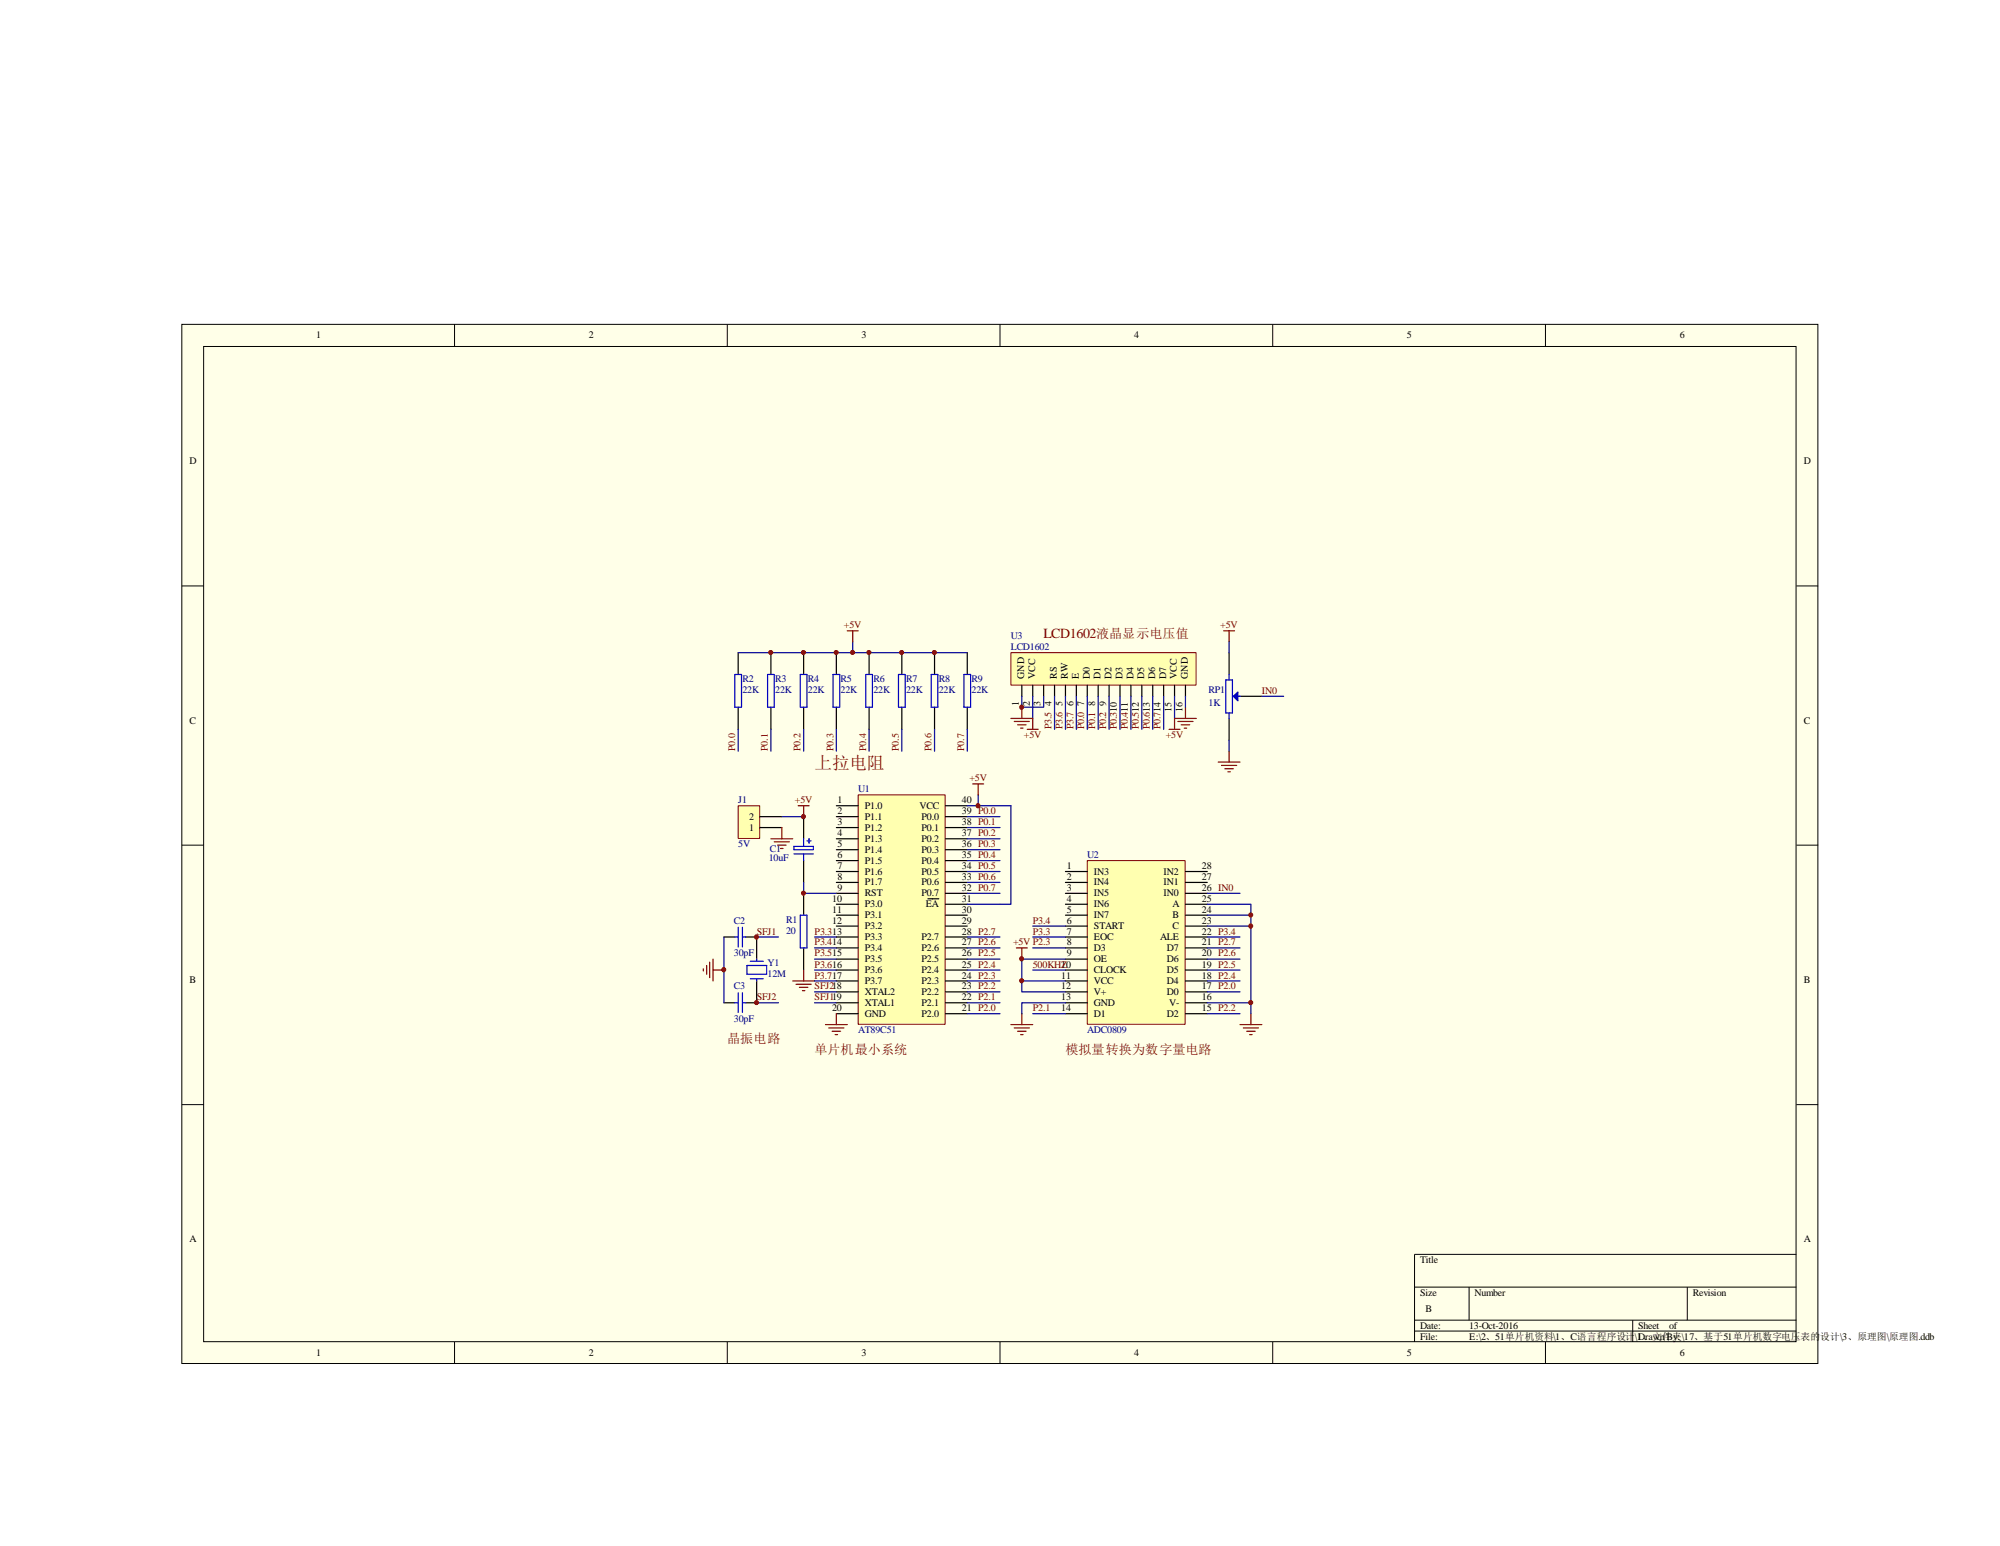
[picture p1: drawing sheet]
<svg xmlns="http://www.w3.org/2000/svg" width="279mm" height="216mm" viewBox="0 0 279 216" stroke-linecap="round" stroke-linejoin="round" font-family="sans-serif">
<path d="M25.4 45.3h228.6v145.1h-228.6z" fill="#ffffe8"/>
<g fill="none" stroke="#000" stroke-width=".14">
<path d="M25.4 45.3h228.6v145.1h-228.6zM28.4 48.4h222.5v139h-222.5zM63.5 45.3v3.1M101.6 45.3v3.1M139.7 45.3v3.1M177.8 45.3v3.1M215.9 45.3v3.1M25.4 81.8h3M251 81.8h3M25.4 118h3M251 118h3M25.4 154.3h3"/>
<path d="M251 154.3h3M197.6 179.7h53.4M205.2 179.7v4.7M235.7 179.7v4.7M251 175.2h-53.4v12.2M63.5 187.4v3.1M101.6 187.4v3.1M139.7 187.4v3.1M177.8 187.4v3.1M197.6 184.4h53.4M197.6 185.9h53.4M215.9 187.4v3.1"/>
<path d="M228.1 184.4v3"/>
</g>
<path d="M112.3 114v3.1M112.3 120.2v3M112.3 124.8v3M112.3 132.4v3.1" fill="none" stroke="#000" stroke-width=".17"/>
<path d="M110.9 118.2h2.7v.5h-2.7zM110.9 119.3h2.7M112.3 117.1v1.1M112.3 119.3v.9M112.7 117.4h.6M113 117.1v.6M111.8 127.8h.9v4.6h-.9z" fill="none" stroke="#00f" stroke-width=".17"/>
<path d="M111.5 112.5h1.5M112.3 112.5v1.5M110.7 137h3.1M111.2 137.5h2.1M111.7 137.9h1.2M112.1 138.3h.3M112.3 135.5v1.5" fill="none" stroke="#800000" stroke-width=".17"/>
<path d="M119.9 111h12.1v32h-12.1z" fill="#ffffb0"/>
<path d="M119.9 111h12.1v32h-12.1z" fill="none" stroke="#800000" stroke-width=".14"/>
<g fill="none" stroke="#000" stroke-width=".17">
<path d="M103.1 91.1v3.1M103.1 98.8v3.1M107.7 91.1v3.1M107.7 98.8v3.1M112.3 91.1v3.1M112.3 98.8v3.1M116.8 91.1v3.1M116.8 98.8v3.1M121.4 91.1v3.1M121.4 98.8v3.1M126 91.1v3.1M126 98.8v3.1"/>
<path d="M130.6 91.1v3.1M130.6 98.8v3.1M135.1 91.1v3.1M135.1 98.8v3.1M116.8 112.5h3.1M116.8 114h3.1M116.8 115.6h3.1M116.8 117.1h3.1M116.8 118.7h3.1M132.1 112.5h3M132.1 114h3M132.1 115.6h3"/>
<path d="M132.1 117.1h3M132.1 118.7h3M101.1 130.9h1.6M104.2 130.9h1.5v3M105.7 137v3h-1.5M116.8 120.2h3.1M116.8 121.7h3.1M116.8 123.2h3.1M116.8 124.8h3.1M116.8 126.3h3.1M116.8 127.8h3.1M116.8 129.3h3.1"/>
<path d="M116.8 130.9h3.1M116.8 132.4h3.1M116.8 133.9h3.1M116.8 135.5h3.1M116.8 137h3.1M116.8 138.5h3.1M129.6 125.5h1.5M132.1 120.2h3M132.1 121.7h3M132.1 123.2h3M132.1 124.8h3M132.1 126.3h3"/>
<path d="M132.1 127.8h3M132.1 129.3h3M132.1 130.9h3M132.1 132.4h3M132.1 133.9h3M132.1 135.5h3M132.1 137h3M132.1 138.5h3M101.1 140h1.6M116.8 140h3.1M116.8 141.6h3.1M132.1 140h3"/>
<path d="M132.1 141.6h3"/>
</g>
<g fill="none" stroke="#000080" stroke-width=".17">
<path d="M103.1 91.1h32M119.1 89.6v1.5M103.1 101.9v3M107.7 101.9v3M112.3 101.9v3M116.8 101.9v3M121.4 101.9v3M126 101.9v3M130.6 101.9v3M135.1 114h4.6M135.1 115.6h4.6M135.1 117.1h4.6"/>
<path d="M135.1 118.7h4.6M135.1 101.9v3M136.7 111v1.5h-1.6M141.2 112.5v13.8h-1.5M101.1 130.9v9.1M105.7 130.9h3.1M112.3 123.2v1.6h4.5M113.8 138.5h3M135.1 130.9h4.6M135.1 124.8h4.6M135.1 133.9h4.6M135.1 120.2h4.6"/>
<path d="M135.1 121.7h4.6M135.1 123.2h4.6M135.1 132.4h4.6M105.7 140h3.1M113.8 140h3"/>
</g>
<g fill="none" stroke="#800000" stroke-width=".17">
<path d="M118.4 88.1h1.5M119.1 88.1v1.5M135.9 109.5h1.5M136.7 109.5v1.5M98.3 135.3v.3M98.7 134.8v1.3M99.1 134.4v2.1M99.6 133.9v3.1M99.6 135.5h1.5M115.3 143.1h3.1M115.8 143.6h2.1M116.2 144h1.2"/>
<path d="M116.7 144.5h.3M116.8 141.6v1.5"/>
</g>
<g fill="none" stroke="#00f" stroke-width=".17">
<path d="M102.7 94.2h.9v4.6h-.9zM107.2 94.2h1v4.6h-1zM111.8 94.2h.9v4.6h-.9zM116.4 94.2h.9v4.6h-.9zM120.9 94.2h1v4.6h-1zM125.5 94.2h.9v4.6h-.9zM130.1 94.2h.9v4.6h-.9zM134.7 94.2h.9v4.6h-.9zM102.7 130.9h.4M103.1 129.5v2.7M103.1 138.6v2.8M103.7 130.9h.5"/>
<path d="M103.7 129.5v2.7M103.7 138.6v2.8M104.4 134.8h2.7v1.3h-2.7zM104.8 134.2h1.8M104.8 136.7h1.8M105.7 133.9v.3M105.7 136.7v.3M102.7 140h.4M103.7 140h.5"/>
</g>
<path d="M141.3 91.2h25.8v4.5h-25.8z" fill="#ffffb0"/>
<path d="M141.2 91.1h25.9v4.6h-25.9z" fill="none" stroke="#800000" stroke-width=".14"/>
<g fill="none" stroke="#000" stroke-width=".17">
<path d="M142.7 95.7v1.5M144.3 95.7v1.5M145.8 95.7v1.5M147.3 95.7v1.5M148.8 95.7v1.5M150.4 95.7v1.5M151.9 95.7v1.5M153.4 95.7v1.5M154.9 95.7v1.5M156.5 95.7v1.5M158 95.7v1.5M159.5 95.7v1.5"/>
<path d="M161 95.7v1.5M162.6 95.7v1.5M164.1 95.7v1.5M165.6 95.7v1.5"/>
</g>
<path d="M142.7 98.8v1.5M165.6 98.8v1.5M141.2 100.3h3.1v1.6M141.7 100.8h2.1M142.2 101.2h1.1M142.6 101.7h.3M143.5 101.9h1.5M163.3 101.9h1.5M164.5 100.8h2.2M165 101.2h1.2M165.4 101.7h.4M167.1 100.3h-3v1.6" fill="none" stroke="#800000" stroke-width=".17"/>
<g fill="none" stroke="#000080" stroke-width=".17">
<path d="M142.7 97.2v1.6M144.3 97.2v3.1M147.3 97.2v4.7M148.8 97.2v4.7M150.4 97.2v4.7M151.9 97.2v4.7M153.4 97.2v4.7M154.9 97.2v4.7M156.5 97.2v4.7M158 97.2v4.7M159.5 97.2v4.7M161 97.2v4.7"/>
<path d="M162.6 97.2v4.7M164.1 97.2v3.1M165.6 97.2v1.6M113.8 132.4h3M113.8 135.5h3M113.8 133.9h3M113.8 130.9h3"/>
</g>
<path d="M151.9 120.2h13.7v22.8h-13.7z" fill="#ffffb0"/>
<path d="M151.9 120.2h13.7v22.8h-13.7z" fill="none" stroke="#800000" stroke-width=".14"/>
<g fill="none" stroke="#000" stroke-width=".17">
<path d="M171.7 91.1v3.1M173.2 97.2h3.1M171.7 100.3v3.1M148.8 121.7h3.1M148.8 123.2h3.1M148.8 124.8h3.1M148.8 126.3h3.1M148.8 127.8h3.1M148.8 129.3h3.1M148.8 130.9h3.1M148.8 132.4h3.1M148.8 133.9h3.1"/>
<path d="M148.8 135.5h3.1M148.8 137h3.1M148.8 138.5h3.1M165.6 121.7h3.1M165.6 123.2h3.1M165.6 124.8h3.1M165.6 126.3h3.1M165.6 127.8h3.1M165.6 129.3h3.1M165.6 130.9h3.1M165.6 132.4h3.1M165.6 133.9h3.1"/>
<path d="M165.6 135.5h3.1M165.6 137h3.1M165.6 138.5h3.1M148.8 140h3.1M148.8 141.6h3.1M165.6 140h3.1M165.6 141.6h3.1"/>
</g>
<g fill="none" stroke="#000080" stroke-width=".17">
<path d="M145.8 97.2v1.6h-3.1M171.7 89.6v1.5M176.3 97.2h3M171.7 103.4v1.5M142.7 133.9v4.6h6.1M142.7 137h6.1M144.3 130.9h4.5M144.3 132.4h4.5M144.3 135.5h4.5M144.3 129.3h4.5M168.7 126.3h6.1v15.3M168.7 124.8h4.5"/>
<path d="M168.7 130.9h4.5M168.7 132.4h4.5M168.7 133.9h4.5M168.7 135.5h4.5M168.7 137h4.5M168.7 138.5h4.5M168.7 129.3h6.1M168.7 127.8h6.1M144.3 141.6h4.5M148.8 140h-6.1v1.6M168.7 141.6h4.5M168.7 140h6.1"/>
</g>
<g fill="none" stroke="#800000" stroke-width=".17">
<path d="M170.9 88.1h1.6M171.7 88.1v1.5M170.2 106.4h3M170.6 106.9h2.2M171.1 107.4h1.2M171.5 107.8h.4M171.7 104.9v1.5M142 132.4h1.5M142.7 132.4v1.5M141.2 143.1h3.1M141.7 143.6h2.1M142.2 144h1.1"/>
<path d="M142.6 144.5h.3M142.7 141.6v1.5M173.2 143.1h3.1M173.7 143.6h2.1M174.2 144h1.1M174.6 144.5h.3M174.8 141.6v1.5"/>
</g>
<path d="M171.2 95h1v4.6h-1zM171.7 94.2v.8M171.7 99.6v.7M172.2 97.2h1" fill="none" stroke="#00f" stroke-width=".17"/>
<path d="M172.3 97.2l.6-.6v1.3z" fill-rule="evenodd" fill="#00f" stroke="#00f" stroke-width=".17"/>
<g fill="#800000" stroke="#800000" stroke-width=".14">
<circle cx="101.1" cy="135.4" r=".29"/>
<circle cx="142.7" cy="98.8" r=".29"/>
<circle cx="174.7" cy="140" r=".29"/>
<circle cx="174.7" cy="129.3" r=".29"/>
<circle cx="174.7" cy="127.8" r=".29"/>
</g>
<path d="M103.2 112.6h2.9v4.5h-2.9z" fill="#ffffb0"/>
<path d="M103.1 112.5h3v4.6h-3z" fill="none" stroke="#800000" stroke-width=".14"/>
<path d="M106.2 115.6h3M106.2 114h3" fill="none" stroke="#000" stroke-width=".17"/>
<path d="M107.7 117.1h3M108.2 117.6h2.1M108.6 118h1.2M109.1 118.5h.3M109.2 115.6v1.5" fill="none" stroke="#800000" stroke-width=".17"/>
<path d="M109.2 114h3.1M136.7 112.5h4.5M113.8 137h3M135.1 137h4.6M135.1 135.5h4.6M135.1 138.5h4.6M135.1 126.3h4.6M142.7 133.9h6.1M135.1 140h4.6M135.1 141.6h4.6" fill="none" stroke="#000080" stroke-width=".17"/>
<g fill="#800000" stroke="#800000" stroke-width=".14">
<circle cx="142.7" cy="137" r=".29"/>
<circle cx="142.7" cy="133.9" r=".29"/>
<circle cx="112.2" cy="124.7" r=".29"/>
<circle cx="105.7" cy="130.8" r=".29"/>
<circle cx="105.7" cy="140" r=".29"/>
<circle cx="112.2" cy="114" r=".29"/>
<circle cx="107.7" cy="91.1" r=".29"/>
<circle cx="112.2" cy="91.1" r=".29"/>
<circle cx="116.8" cy="91.1" r=".29"/>
<circle cx="121.4" cy="91.1" r=".29"/>
<circle cx="126" cy="91.1" r=".29"/>
<circle cx="130.5" cy="91.1" r=".29"/>
<circle cx="119.1" cy="91.1" r=".29"/>
<circle cx="136.6" cy="112.5" r=".29"/>
</g>
<text font-size="2.5" fill="#800000" x="113.8" y="107.4">上拉电阻</text>
<text font-size="1.9" fill="#800000" x="145.8" y="89.2">LCD1602液晶显示电压值</text>
<g font-size="1.8" fill="#800000">
<text x="101.6" y="145.7">晶振电路</text>
<text x="113.8" y="147.2">单片机最小系统</text>
<text x="148.8" y="147.2">模拟量转换为数字量电路</text>
</g>
<g font-size="1.4">
<text x="44.2" y="47.2">1</text>
<text x="82.3" y="47.2">2</text>
<text x="120.4" y="47.2">3</text>
<text x="158.5" y="47.2">4</text>
<text x="196.6" y="47.2">5</text>
<text x="234.7" y="47.2">6</text>
<text x="26.5" y="64.8">D</text>
<text x="252" y="64.8">D</text>
<text x="143.1" y="94.8" transform="rotate(-90 143.1 94.8)">GND</text>
<text x="144.6" y="94.8" transform="rotate(-90 144.6 94.8)">VCC</text>
<text x="147.7" y="94.8" transform="rotate(-90 147.7 94.8)">RS</text>
<text x="149.2" y="94.8" transform="rotate(-90 149.2 94.8)">RW</text>
<text x="150.7" y="94.8" transform="rotate(-90 150.7 94.8)">E</text>
<text x="152.2" y="94.8" transform="rotate(-90 152.2 94.8)">D0</text>
<text x="153.8" y="94.8" transform="rotate(-90 153.8 94.8)">D1</text>
<text x="155.3" y="94.8" transform="rotate(-90 155.3 94.8)">D2</text>
<text x="156.8" y="94.8" transform="rotate(-90 156.8 94.8)">D3</text>
<text x="158.3" y="94.8" transform="rotate(-90 158.3 94.8)">D4</text>
<text x="159.9" y="94.8" transform="rotate(-90 159.9 94.8)">D5</text>
<text x="161.4" y="94.8" transform="rotate(-90 161.4 94.8)">D6</text>
<text x="162.9" y="94.8" transform="rotate(-90 162.9 94.8)">D7</text>
<text x="164.4" y="94.8" transform="rotate(-90 164.4 94.8)">VCC</text>
<text x="165.9" y="94.8" transform="rotate(-90 165.9 94.8)">GND</text>
<text x="26.5" y="101">C</text>
<text x="142.3" y="98.6" transform="rotate(-90 142.3 98.6)">1</text>
<text x="143.8" y="98.6" transform="rotate(-90 143.8 98.6)">2</text>
<text x="145.4" y="98.6" transform="rotate(-90 145.4 98.6)">3</text>
<text x="146.9" y="98.6" transform="rotate(-90 146.9 98.6)">4</text>
<text x="148.4" y="98.6" transform="rotate(-90 148.4 98.6)">5</text>
<text x="149.9" y="98.6" transform="rotate(-90 149.9 98.6)">6</text>
<text x="151.5" y="98.6" transform="rotate(-90 151.5 98.6)">7</text>
<text x="153" y="98.6" transform="rotate(-90 153 98.6)">8</text>
<text x="154.5" y="98.6" transform="rotate(-90 154.5 98.6)">9</text>
<text x="163.7" y="99.4" transform="rotate(-90 163.7 99.4)">15</text>
<text x="165.2" y="99.4" transform="rotate(-90 165.2 99.4)">16</text>
<text x="252" y="101">C</text>
<text x="117" y="112.2">1</text>
<text x="117" y="113.7">2</text>
<text x="120.8" y="112.9">P1.0</text>
<text x="128.4" y="112.9">VCC</text>
<text x="134.4" y="112.2">40</text>
<text x="134.4" y="113.7">39 P0.0</text>
<text x="104.6" y="116">1</text>
<text x="104.6" y="114.5">2</text>
<text x="117" y="115.2">3</text>
<text x="117" y="116.8">4</text>
<text x="117" y="118.3">5</text>
<text x="117" y="119.8">6</text>
<text x="120.8" y="114.5">P1.1</text>
<text x="120.8" y="116">P1.2</text>
<text x="120.8" y="117.6">P1.3</text>
<text x="120.8" y="119.1">P1.4</text>
<text x="128.7" y="119.1">P0.3</text>
<text x="128.7" y="117.6">P0.2</text>
<text x="128.7" y="116">P0.1</text>
<text x="128.7" y="114.5">P0.0</text>
<text x="134.4" y="119.8">35 P0.4</text>
<text x="134.4" y="118.3">36 P0.3</text>
<text x="134.4" y="116.8">37 P0.2</text>
<text x="134.4" y="115.2">38 P0.1</text>
<text x="116.2" y="125.9">10</text>
<text x="117" y="121.4">7</text>
<text x="117" y="122.9">8</text>
<text x="117" y="124.4">9</text>
<text x="120.8" y="120.6">P1.5</text>
<text x="120.8" y="122.1">P1.6</text>
<text x="120.8" y="123.7">P1.7</text>
<text x="120.8" y="125.2">RST</text>
<text x="128.7" y="125.2">P0.7</text>
<text x="128.7" y="123.7">P0.6</text>
<text x="128.7" y="122.1">P0.5</text>
<text x="128.7" y="120.6">P0.4</text>
<text x="134.4" y="125.9">31</text>
<text x="134.4" y="124.4">32 P0.7</text>
<text x="134.4" y="122.9">33 P0.6</text>
<text x="134.4" y="121.4">34 P0.5</text>
<text x="149" y="121.4">1</text>
<text x="149" y="122.9">2</text>
<text x="149" y="124.4">3</text>
<text x="149" y="125.9">4</text>
<text x="152.8" y="122.1">IN3</text>
<text x="152.8" y="123.7">IN4</text>
<text x="152.8" y="125.2">IN5</text>
<text x="162.6" y="125.2">IN0</text>
<text x="162.6" y="123.7">IN1</text>
<text x="162.6" y="122.1">IN2</text>
<text x="167.9" y="124.4">26 IN0</text>
<text x="167.9" y="122.9">27</text>
<text x="167.9" y="121.4">28</text>
<text x="167.9" y="125.9">25</text>
<text x="116.2" y="127.5">11</text>
<text x="116.2" y="129">12</text>
<text x="120.8" y="126.7">P3.0</text>
<text x="120.8" y="128.2">P3.1</text>
<text x="120.8" y="129.8">P3.2</text>
<text x="120.8" y="131.3">P3.3</text>
<text x="128.7" y="131.3">P2.7</text>
<text x="129.3" y="126.7">EA</text>
<text x="134.4" y="130.5">28 P2.7</text>
<text x="134.4" y="129">29</text>
<text x="134.4" y="127.5">30</text>
<text x="149" y="127.5">5</text>
<text x="149" y="129">6</text>
<text x="149" y="130.5">7</text>
<text x="152.8" y="126.7">IN6</text>
<text x="152.8" y="128.2">IN7</text>
<text x="152.8" y="129.8">START</text>
<text x="152.8" y="131.3">EOC</text>
<text x="162.1" y="131.3">ALE</text>
<text x="163.8" y="129.8">C</text>
<text x="163.8" y="128.2">B</text>
<text x="163.8" y="126.7">A</text>
<text x="167.9" y="130.5">22 P3.4</text>
<text x="167.9" y="129">23</text>
<text x="167.9" y="127.5">24</text>
<text x="26.5" y="137.2">B</text>
<text x="120.8" y="132.8">P3.4</text>
<text x="120.8" y="134.4">P3.5</text>
<text x="120.8" y="135.9">P3.6</text>
<text x="120.8" y="137.4">P3.7</text>
<text x="128.7" y="137.4">P2.3</text>
<text x="128.7" y="135.9">P2.4</text>
<text x="128.7" y="134.4">P2.5</text>
<text x="128.7" y="132.8">P2.6</text>
<text x="134.4" y="136.7">24 P2.3</text>
<text x="134.4" y="135.1">25 P2.4</text>
<text x="134.4" y="133.6">26 P2.5</text>
<text x="134.4" y="132">27 P2.6</text>
<text x="148.3" y="135.1">10</text>
<text x="148.3" y="136.7">11</text>
<text x="149" y="132">8</text>
<text x="149" y="133.6">9</text>
<text x="152.8" y="132.8">D3</text>
<text x="152.8" y="134.4">OE</text>
<text x="152.8" y="135.9">CLOCK</text>
<text x="152.8" y="137.4">VCC</text>
<text x="163" y="137.4">D4</text>
<text x="163" y="135.9">D5</text>
<text x="163" y="134.4">D6</text>
<text x="163" y="132.8">D7</text>
<text x="167.9" y="136.7">18 P2.4</text>
<text x="167.9" y="135.1">19 P2.5</text>
<text x="167.9" y="133.6">20 P2.6</text>
<text x="167.9" y="132">21 P2.7</text>
<text x="252" y="137.2">B</text>
<text x="116.2" y="141.2">20</text>
<text x="120.8" y="138.9">XTAL2</text>
<text x="120.8" y="140.5">XTAL1</text>
<text x="120.8" y="142">GND</text>
<text x="128.7" y="142">P2.0</text>
<text x="128.7" y="140.5">P2.1</text>
<text x="128.7" y="138.9">P2.2</text>
<text x="134.4" y="141.2">21 P2.0</text>
<text x="134.4" y="139.7">22 P2.1</text>
<text x="134.4" y="138.2">23 P2.2</text>
<text x="148.3" y="138.2">12</text>
<text x="148.3" y="139.7">13</text>
<text x="148.3" y="141.2">14</text>
<text x="152.8" y="138.9">V+</text>
<text x="152.8" y="140.5">GND</text>
<text x="152.8" y="142">D1</text>
<text x="163" y="142">D2</text>
<text x="163" y="138.9">D0</text>
<text x="163.3" y="140.5">V-</text>
<text x="167.9" y="141.2">15 P2.2</text>
<text x="167.9" y="139.7">16</text>
<text x="167.9" y="138.2">17 P2.0</text>
<text x="26.5" y="173.4">A</text>
<text x="252" y="173.4">A</text>
<text x="198.4" y="176.4">Title</text>
<text x="198.4" y="180.9">Size</text>
<text x="198.4" y="185.5">Date:</text>
<text x="199.1" y="183.2">B</text>
<text x="205.2" y="185.5">13-Oct-2016</text>
<text x="206" y="180.9">Number</text>
<text x="228.9" y="185.5">Sheet</text>
<text x="233.2" y="185.5">of</text>
<text x="236.5" y="180.9">Revision</text>
<text x="44.2" y="189.4">1</text>
<text x="82.3" y="189.4">2</text>
<text x="120.4" y="189.4">3</text>
<text x="158.5" y="189.4">4</text>
<text x="196.6" y="189.4">5</text>
<text x="198.4" y="187.1">File:</text>
<text x="205.2" y="187.1">E:\2、51单片机资料\1、C语言程序设计</text>
<text x="228.4" y="187.1">\1D、文件夹\17、基于51单片机数字电压表的</text>
<text x="229.8" y="187.1">rawn By:</text>
<text x="234.7" y="189.4">6</text>
<text x="254.3" y="187.1">设计\3、原理图\原理图.ddb</text>
</g>
<g font-size="1.4" fill="#800000">
<text x="117.9" y="87.8">+5V</text>
<text x="170.5" y="87.8">+5V</text>
<text x="146.9" y="101.9" transform="rotate(-90 146.9 101.9)">P3.5</text>
<text x="148.4" y="101.9" transform="rotate(-90 148.4 101.9)">P3.6</text>
<text x="149.9" y="101.9" transform="rotate(-90 149.9 101.9)">P3.7</text>
<text x="151.5" y="101.9" transform="rotate(-90 151.5 101.9)">P0.0</text>
<text x="153" y="101.9" transform="rotate(-90 153 101.9)">P0.1</text>
<text x="154.5" y="101.9" transform="rotate(-90 154.5 101.9)">P0.2</text>
<text x="156" y="101.9" transform="rotate(-90 156 101.9)">P0.310</text>
<text x="157.6" y="101.9" transform="rotate(-90 157.6 101.9)">P0.411</text>
<text x="159.1" y="101.9" transform="rotate(-90 159.1 101.9)">P0.512</text>
<text x="160.6" y="101.9" transform="rotate(-90 160.6 101.9)">P0.613</text>
<text x="162.1" y="101.9" transform="rotate(-90 162.1 101.9)">P0.714</text>
<text x="176.3" y="96.9">IN0</text>
<text x="102.7" y="104.9" transform="rotate(-90 102.7 104.9)">P0.0</text>
<text x="107.3" y="104.9" transform="rotate(-90 107.3 104.9)">P0.1</text>
<text x="111.8" y="104.9" transform="rotate(-90 111.8 104.9)">P0.2</text>
<text x="116.4" y="104.9" transform="rotate(-90 116.4 104.9)">P0.3</text>
<text x="121" y="104.9" transform="rotate(-90 121 104.9)">P0.4</text>
<text x="125.6" y="104.9" transform="rotate(-90 125.6 104.9)">P0.5</text>
<text x="130.1" y="104.9" transform="rotate(-90 130.1 104.9)">P0.6</text>
<text x="134.7" y="104.9" transform="rotate(-90 134.7 104.9)">P0.7</text>
<text x="143" y="103">+5V</text>
<text x="162.9" y="103">+5V</text>
<text x="111" y="112.2">+5V</text>
<text x="135.4" y="109.1">+5V</text>
<text x="105.7" y="130.5">SFJ1</text>
<text x="113.8" y="130.5">P3.313</text>
<text x="144.3" y="130.5">P3.3</text>
<text x="144.3" y="129">P3.4</text>
<text x="113.8" y="135.1">P3.616</text>
<text x="113.8" y="133.6">P3.515</text>
<text x="113.8" y="132">P3.414</text>
<text x="113.8" y="136.7">P3.717</text>
<text x="141.5" y="132">+5V P2.3</text>
<text x="144.3" y="135.1">500KHZ</text>
<text x="105.7" y="139.7">SFJ2</text>
<text x="113.8" y="139.7">SFJ119</text>
<text x="113.8" y="138.2">SFJ218</text>
<text x="144.3" y="141.2">P2.1</text>
</g>
<g font-size="1.4" fill="#000080">
<text x="141.2" y="89.3">U3</text>
<text x="103.7" y="95.2">R2</text>
<text x="108.3" y="95.2">R3</text>
<text x="112.9" y="95.2">R4</text>
<text x="117.4" y="95.2">R5</text>
<text x="122" y="95.2">R6</text>
<text x="126.6" y="95.2">R7</text>
<text x="131.1" y="95.2">R8</text>
<text x="135.7" y="95.2">R9</text>
<text x="141.2" y="90.8">LCD1602</text>
<text x="103.7" y="96.8">22K</text>
<text x="108.3" y="96.8">22K</text>
<text x="112.9" y="96.8">22K</text>
<text x="117.4" y="96.8">22K</text>
<text x="122" y="96.8">22K</text>
<text x="126.6" y="96.8">22K</text>
<text x="131.1" y="96.8">22K</text>
<text x="135.7" y="96.8">22K</text>
<text x="168.8" y="96.8">RP1</text>
<text x="168.8" y="98.6">1K</text>
<text x="103.1" y="112.2">J1</text>
<text x="119.9" y="110.7">U1</text>
<text x="103.1" y="118.3">5V</text>
<text x="107.5" y="118.9">C1</text>
<text x="151.9" y="119.8">U2</text>
<text x="107.4" y="120.3">10uF</text>
<text x="102.5" y="129">C2</text>
<text x="109.8" y="128.9">R1</text>
<text x="109.8" y="130.4">20</text>
<text x="102.5" y="133.6">30pF</text>
<text x="107.2" y="135">Y1</text>
<text x="107.2" y="136.5">12M</text>
<text x="102.5" y="138.2">C3</text>
<text x="102.5" y="142.7">30pF</text>
<text x="119.9" y="144.3">AT89C51</text>
<text x="151.9" y="144.3">ADC0809</text>
</g>
</svg>
